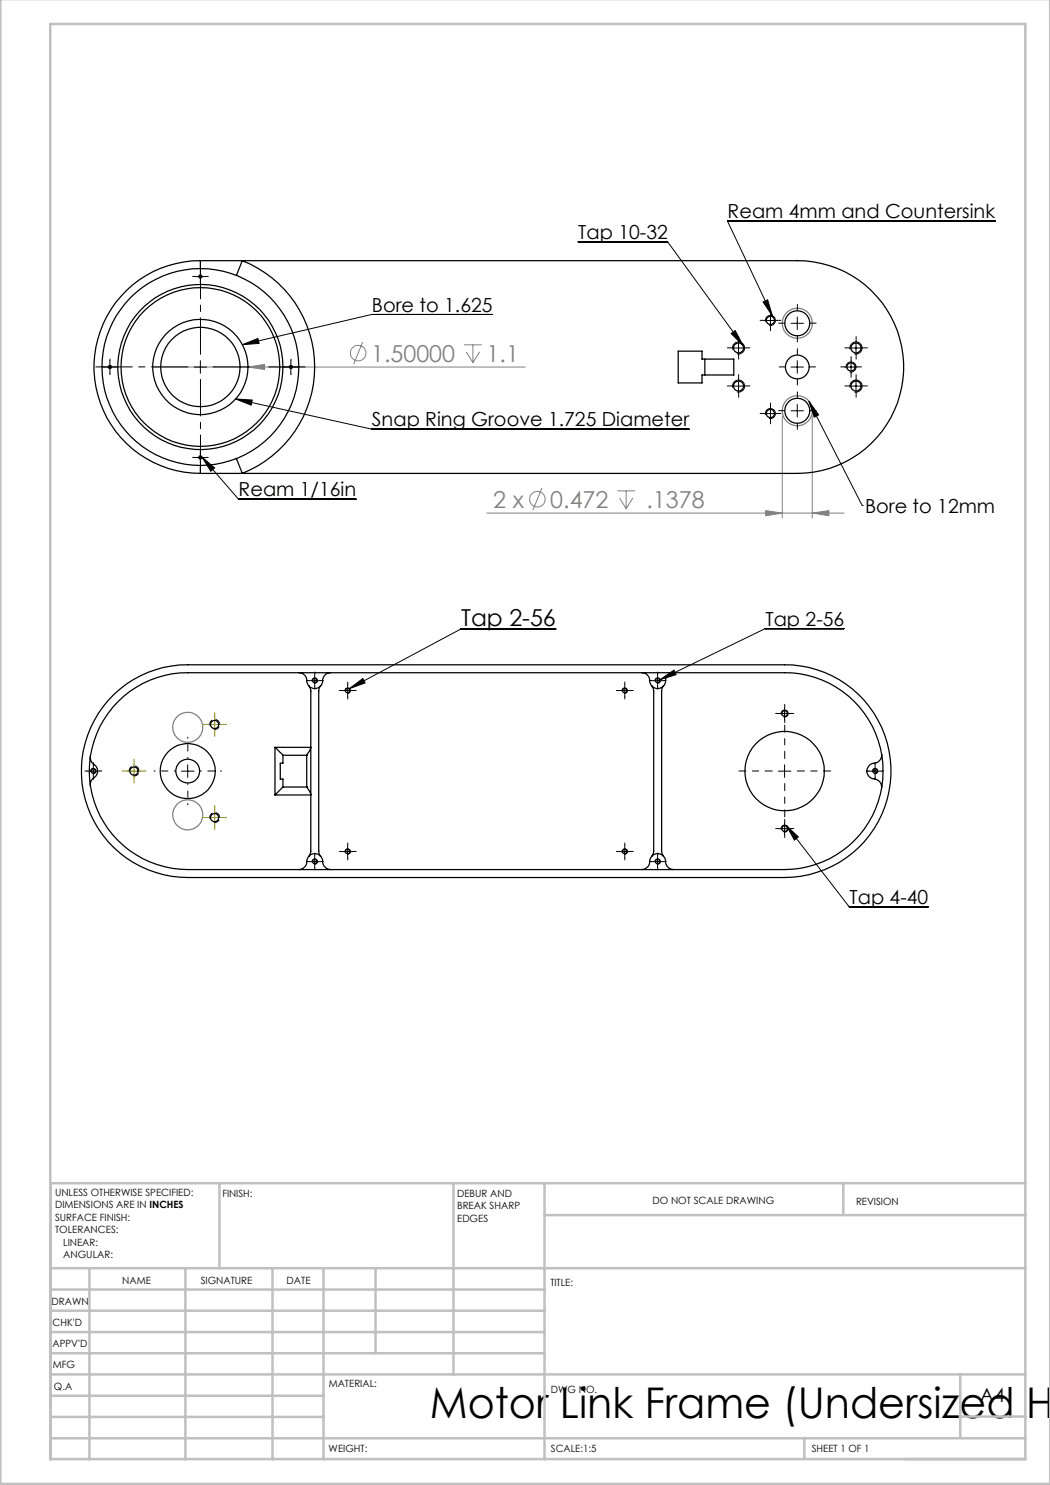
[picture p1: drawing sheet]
<svg xmlns="http://www.w3.org/2000/svg" width="210mm" height="297mm" viewBox="0 0 210 297" stroke-linecap="round" stroke-linejoin="round" font-family="sans-serif">
<g fill="none" stroke="#808080" stroke-width=".2">
<path d="M30.6 73.4h74.5M49.6 73.4l3.3-.5v1zM72.5 68.4l-1.8 4.4M92.8 69h3.5M93.2 70.4l1.4 2.1M94.6 69v3.5M95.9 70.4l-1.3 2.1M108.4 97.6l-1.8 4.5M123.5 98.2h3.5M123.9 99.6l1.3 2.1M125.2 98.2v3.5M126.6 99.6l-1.4 2.1"/>
<path d="M156.5 83.1v20.5M162.5 83.1v20.5M97.4 102.6h71.4M153.1 102.1l3.4 .5-3.4 .5zM162.5 102.6l3.3-.5v1z"/>
<circle cx="71.6" cy="70.6" r="1.55"/>
<circle cx="107.5" cy="99.8" r="1.56"/>
</g>
<g fill="none" stroke="#808080" stroke-width=".25">
<circle cx="159.4" cy="64.6" r="3"/>
<circle cx="159.4" cy="82.1" r="3"/>
<circle cx="37.5" cy="145.5" r="3"/>
<circle cx="37.5" cy="163" r="3"/>
</g>
<g fill="none" stroke="#000" stroke-width=".2">
<path d="M38.8 55.3h2.5M40.1 54v2.5M115.6 48.4h17.9l15.1 20.7M199 44.2h-53.5l9 19M20.7 73.4h2.5M22 72.1v2.5M38.8 73.4h2.5M40.1 72.1v2.5M47.1 79.8l27.2 6h63.5M47.1 79.8l3.3 .2-.2 1zM48.5 68.9l3.1-1.2 .2 1zM56.9 73.4h2.5"/>
<path d="M58.2 72.1v2.5M98.5 62.9h-24.2l-25.8 6M146.2 66.7l.8-.6 1.6 3zM146.5 77.2h2.4M146.5 69.6h2.4M146.5 77.5a1.2 1.2 0 0 1 1.1-1.5 1.2 1.2 0 0 1 1.3 1.3 1.2 1.2 0 0 1-1.5 1.1M146.5 69.9a1.2 1.2 0 0 1 1.1-1.5 1.2 1.2 0 0 1 1.3 1.3 1.2 1.2 0 0 1-1.5 1.1M147.7 68.3v2.5M147.7 75.9v2.6M152.6 60.4l.9-.4 1 3.2zM152.8 64.1h2.5M153.1 64.3a1 1 0 0 1 .9-1.2 1 1 0 0 1 1.1 1.1 1 1 0 0 1-1.3 .8"/>
<path d="M154.1 62.8v2.5M158.2 73.4h2.5M158.2 64.7h2.5M159.5 63.4v2.5M159.5 72.1v2.5M168.9 73.4h2.5M169.2 73.7a1 1 0 0 1 .9-1.3 1 1 0 0 1 1.1 1.1 1 1 0 0 1-1.3 .9M170 77.2h2.4M170 69.6h2.4M170 69.9a1.2 1.2 0 0 1 1.1-1.5 1.2 1.2 0 0 1 1.3 1.3 1.2 1.2 0 0 1-1.5 1.1M170 77.5a1.2 1.2 0 0 1 1.1-1.5 1.2 1.2 0 0 1 1.3 1.3 1.2 1.2 0 0 1-1.5 1.1M170.2 72.1v2.5"/>
<path d="M171.2 68.3v2.5M171.2 75.9v2.6M38.8 91.5h2.5M40.1 90.2v2.5M40.4 91.4l2.5 2.2-.7 .7zM40.4 91.4l7.3 8.4h23.5M152.8 82.7h2.5M153.1 83a1 1 0 0 1 .9-1.3 1 1 0 0 1 1.1 1.1 1 1 0 0 1-1.3 .9M154.1 81.5v2.5M158.2 82.2h2.5M159.5 80.9v2.5M161.8 80.3l10.6 20.8"/>
<path d="M161.8 80.3l1.9 2.7-.9 .4zM172.4 101.1h.1M61.7 136.1h2.5M62.4 136.3a.55 .55 0 0 1 .5-.7 .55 .55 0 0 1 .6 .6 .55 .55 0 0 1-.7 .5M62.9 134.9v2.5M68.3 138.1h2.5M69 138.3a.55 .55 0 0 1 .5-.7 .55 .55 0 0 1 .6 .6 .55 .55 0 0 1-.7 .4M69.5 136.9v2.5M69.9 137.7l2.7-2 .4 .9zM111.2 125.8h-19l-22.3 11.9M123.7 138.1h2.5M124.4 138.3a.55 .55 0 0 1 .5-.7 .55 .55 0 0 1 .6 .6 .55 .55 0 0 1-.7 .4"/>
<path d="M125 136.9v2.5M130.3 136.1h2.5M131 136.3a.55 .55 0 0 1 .5-.7 .55 .55 0 0 1 .6 .6 .55 .55 0 0 1-.7 .5M131.5 134.9v2.5M132 135.9l2.8-1.9 .4 .9zM168.8 125.7h-15.8l-21 10.2M17.4 154.2h2.5M18.1 154.4a.55 .55 0 0 1 .5-.7 .55 .55 0 0 1 .6 .6 .55 .55 0 0 1-.7 .5M18.7 153v2.5M36.3 154.2h2.5M37.5 153v2.5M155.7 154.2h2.5"/>
<path d="M155.7 142.7h2.5M156.2 142.9a.71 .71 0 0 1 .7-.9 .71 .71 0 0 1 .7 .8 .71 .71 0 0 1-.9 .6M156.9 141.5v2.5M156.9 153v2.5M173.8 154.2h2.5M174.5 154.4a.55 .55 0 0 1 .5-.7 .55 .55 0 0 1 .6 .6 .55 .55 0 0 1-.7 .5M175 153v2.5M61.7 172.3h2.5M62.4 172.5a.55 .55 0 0 1 .5-.7 .55 .55 0 0 1 .6 .6 .55 .55 0 0 1-.7 .5M62.9 171.1v2.5M68.3 170.3h2.5M69 170.5a.55 .55 0 0 1 .5-.7 .55 .55 0 0 1 .6 .6 .55 .55 0 0 1-.7 .4"/>
<path d="M69.5 169v2.6M123.7 170.3h2.5M124.4 170.5a.55 .55 0 0 1 .5-.7 .55 .55 0 0 1 .6 .6 .55 .55 0 0 1-.7 .4M125 169v2.6M130.3 172.3h2.5M131 172.5a.55 .55 0 0 1 .5-.7 .55 .55 0 0 1 .6 .6 .55 .55 0 0 1-.7 .5M131.5 171.1v2.5M155.7 165.7h2.5M156.2 165.9a.71 .71 0 0 1 .7-.9 .71 .71 0 0 1 .7 .8 .71 .71 0 0 1-.9 .6M156.9 164.5v2.5M157.3 165.1l2.4 2.3-.8 .6zM157.3 165.1l12.6 16.3h15.7"/>
</g>
<path d="M26.6 155.2a1 1 0 0 0 1.2-.9 1 1 0 0 0-1.1-1.1 1 1 0 0 0-.8 1.3M42.7 145.9a1 1 0 0 0 1.2-.9 1 1 0 0 0-1-1.1 1 1 0 0 0-.9 1.2M42.7 164.5a1 1 0 0 0 1.2-.9 1 1 0 0 0-1-1.1 1 1 0 0 0-.9 1.3" fill="none" stroke="#000" stroke-width=".2" stroke-dasharray="1.3 .6" stroke-dashoffset="-.1" stroke-linecap="butt"/>
<g fill="none" stroke="#c0c0c0" stroke-width=".5">
<path d="M.1 -.1v296.9h209.9v-296.9M10.1 4.8h195v287h-195zM43.9 236.6v17M90.7 236.6v38.3M108.9 236.6v55.3M168.7 236.6v6.3M205.1 236.6h-195v55.3M10.1 253.6h195M10.1 257.9h98.8M17.9 253.6v38.3M37.1 253.6v38.3M54.5 253.6v38.3"/>
<path d="M64.7 253.6v38.3M75.1 253.6v17M108.9 243h96.2M10.1 270.6h98.8M10.1 266.4h98.8M10.1 262.1h98.8M10.1 279.1h54.6M10.1 274.9h195M192.1 274.8v12.7M10.1 287.7h195M10.1 283.4h54.6M160.9 287.5v4.3"/>
<path d="M192.1 283.3h13"/>
</g>
<g fill="none" stroke="#000" stroke-width=".2" stroke-dasharray="15.2 1.3 1.3 1.3">
<path d="M38.8 55.3h-.3M40.1 54v-.3M40.1 56.5v.4M41.3 55.3h.4M20.7 73.4h-.3M22 72.1v-.3M22 74.6v.3M23.2 73.4h.4M56.9 73.4h-.3M58.2 72.1v-.3M58.2 74.6v.3M59.4 73.4h.4"/>
<path d="M146.5 77.2h-1M146.5 69.6h-1M147.7 75.9v-1M147.7 78.4v1.1M147.7 68.3v-1M147.7 70.8v1M149 77.2h1M149 69.6h1M152.8 64.1h-.8M154.1 62.8v-.8M154.1 65.3v.8M155.3 64.1h.9"/>
<path d="M157 73.4h-1.2M157 64.6h-1.3M159.5 70.9v-1.2M159.5 75.9v1.1M159.5 79.6v-1.2M159.5 62.1v-1.2M159.5 67.1v1.3M162 73.4h1.1M162 64.6h1.2M169 73.4h-.9M170 77.2h-1M170 69.6h-1"/>
<path d="M170.2 72.1v-.8M170.2 74.6v.9M171.2 75.9v-1M171.2 78.4v1.1M171.2 68.3v-1M171.2 70.8v1M171.5 73.4h.8M172.5 77.2h1M172.5 69.6h1M38.8 91.5h-.3M40.1 90.2v-.3M40.1 92.7v.3"/>
<path d="M41.3 91.5h.4M152.8 82.7h-.8M154.1 81.4v-.8M154.1 83.9v.9M155.3 82.7h.9M157 82.1h-1.3M159.5 84.6v1.3M162 82.1h1.2M61.7 136.1h-.4M63 134.9v-.5M63 137.4v.4M64.2 136.1h.5"/>
<path d="M68.3 138.1h-.4M69.6 136.9v-.5M69.6 139.4v.4M70.8 138.1h.4M123.7 138.1h-.4M125 136.9v-.5M125 139.4v.4M126.2 138.1h.5M130.3 136.1h-.4M131.5 134.9v-.5M131.5 137.4v.4M132.8 136.1h.4"/>
<path d="M17.4 154.2h-.4M18.7 152.9v-.4M18.7 155.4v.5M19.9 154.2h.5M155.7 142.7h-.6M156.9 141.4v-.5M156.9 143.9v.6M158.2 142.7h.6M173.8 154.2h-.5M175 152.9v-.4M175 155.4v.5M176.3 154.2h.4"/>
<path d="M61.7 172.3h-.4M63 171v-.4M63 173.5v.5M64.2 172.3h.5M68.3 170.3h-.4M69.6 169v-.4M69.6 171.5v.5M70.8 170.3h.4M123.7 170.3h-.4M125 169v-.4M125 171.5v.5M126.2 170.3h.5"/>
<path d="M130.3 172.3h-.4M131.5 171v-.4M131.5 173.5v.5M132.8 172.3h.4M155.7 165.7h-.6M156.9 164.5v-.6M156.9 167v.5M158.2 165.7h.6"/>
</g>
<path d="M37.6 73.4h-18.4M40.1 70.9v-18.5M40.1 75.9v18.4M42.6 73.4h18.4" fill="none" stroke="#000" stroke-width=".2" stroke-dasharray="15.2 1.3 1.3 1.3" stroke-dashoffset="7.9"/>
<path d="M35.1 154.2h-4.3M37.6 151.7v-4.3M37.6 156.7v4.2M40.1 154.2h4.2" fill="none" stroke="#000" stroke-width=".2" stroke-dasharray="15.2 1.3 1.3 1.3" stroke-dashoffset="15"/>
<path d="M154.4 154.2h-6.6M156.9 151.7v-6.7M156.9 156.7v6.7M159.4 154.2h6.7" fill="none" stroke="#000" stroke-width=".2" stroke-dasharray="15.2 1.3 1.3 1.3" stroke-dashoffset="13.8"/>
<path d="M25.6 154.2h-1.2M26.8 152.9v-1.1M26.8 155.4v1.2M28.1 154.2h1.1M41.7 144.9h-1.1M42.9 143.6v-1.1M42.9 146.1v1.2M44.2 144.9h1.1M41.7 163.5h-1.1M42.9 162.3v-1.2M42.9 164.8v1.1M44.2 163.5h1.1" fill="none" stroke="#808000" stroke-width=".2" stroke-dasharray="15.2 1.3 1.3 1.3"/>
<path d="M25.5 154.2h2.5M26.8 153v2.5M41.7 144.9h2.5M42.9 143.6v2.6M41.7 163.5h2.5M42.9 162.3v2.5" fill="none" stroke="#808000" stroke-width=".2"/>
<g fill="#808080">
<path d="M49.6 73.4l3.3-.5v1z"/>
<path d="M153.1 102.1l3.4 .5-3.4 .5zM162.5 102.6l3.3-.5v1z"/>
</g>
<g fill="#000">
<path d="M69.9 137.7l2.7-2 .4 .9z"/>
<path d="M161.8 80.3l1.9 2.7-.9 .4zM146.2 66.7l.8-.6 1.6 3zM48.5 68.9l3.1-1.2 .2 1zM47.1 79.8l3.3 .2-.2 1zM152.6 60.4l.9-.4 1 3.2zM40.4 91.4l2.5 2.2-.7 .7z"/>
<path d="M132 135.9l2.8-1.9 .4 .9zM157.3 165.1l2.4 2.3-.8 .6z"/>
</g>
<g fill="none" stroke="#000" stroke-width=".25">
<path d="M40.1 52.1v1.6M40.1 52.1a21.3 21.3 0 0 0-21.3 21.3 21.3 21.3 0 0 0 21.3 21.3M40.1 52.1h119.4a21.3 21.3 0 0 1 21.2 21.3 21.3 21.3 0 0 1-21.2 21.3h-119.4M47.3 55.1l1.1-3a22.9 22.9 0 0 1 14.5 21.3 22.9 22.9 0 0 1-14.5 21.3l-1.1-3M135.6 70.2h4.8v1.6h6.4v3.2h-6.4v1.6h-4.8zM141 71.8v3.2M40.1 93.1v1.6M22.8 138.9a21.1 21.1 0 0 1 14.7-5.9h119.4a21.3 21.3 0 0 1 21.3 21.2 21.3 21.3 0 0 1-21.3 21.3h-119.4a21.3 21.3 0 0 1-19.7-13.3 21.3 21.3 0 0 1 5-23.3zM59.8 134.5a1.65 1.65 0 0 1 1.6 1.9 1.62 1.62 0 0 0 1.9 1.3 1.62 1.62 0 0 0 1.3-1.9l.2-.5 .4-.5 .9-.3M61.8 137.2l.4 .9v32.3l-.4 .9M64.1 137.2l-.4 .9v32.3l.4 .9M128.3 134.5a1.65 1.65 0 0 1 1.7 1.9 1.62 1.62 0 0 0 1.8 1.3 1.62 1.62 0 0 0 1.3-1.9l.3-.5 .4-.5 .9-.3"/>
<path d="M130.4 137.2l.3 .9v32.3l-.3 .9M132.7 137.2l-.4 .9v32.3l.4 .9M18.1 151.3a2.08 2.08 0 0 0 1.1 2 1.75 1.75 0 0 1-.7 2.6l-.4 .8v.4M23.6 140.3a19.6 19.6 0 0 1 13.9-5.8h119.4a19.7 19.7 0 0 1 19.7 19.7 19.7 19.7 0 0 1-19.7 19.7h-119.4a19.7 19.7 0 0 1-18.1-12.2 19.7 19.7 0 0 1 4.2-21.4zM55 149.5h7.2l-.3 .7-.6 .8v6.4M55 149.5l1.6 1.6M55 149.5v9.5M56.6 151.1v1.5h-.5v3.2h.5v1.6M56.6 157.4l-1.6 1.6M56.6 151.1h4.7M56.6 157.4h4.7M61.3 157.4l.8 1.2 .1 .4h-7.2"/>
<path d="M61.3 157.4h.1M176.3 150.8a1.68 1.68 0 0 1-1.7 1.9 1.62 1.62 0 0 0-1.2 1.9 1.62 1.62 0 0 0 1.8 1.3l.6 .3a1.57 1.57 0 0 1 .5 1.5M59.8 173.9a1.71 1.71 0 0 0 1.6-1.9 1.62 1.62 0 0 1 1.9-1.3 1.62 1.62 0 0 1 1.3 1.9l.2 .6 .4 .4 .9 .3M128.3 173.9a1.71 1.71 0 0 0 1.7-1.9 1.62 1.62 0 0 1 1.8-1.3 1.62 1.62 0 0 1 1.3 1.9l.3 .6 .4 .4 .9 .3"/>
<circle cx="40.1" cy="55.3" r=".32"/>
<circle cx="22" cy="73.4" r=".32"/>
<circle cx="40.1" cy="73.4" r="9.5"/>
<circle cx="40.1" cy="73.4" r="16.5"/>
<circle cx="40.1" cy="73.4" r="7.9"/>
<circle cx="40.1" cy="73.4" r="15.9"/>
<circle cx="40.1" cy="73.4" r="19.7"/>
<circle cx="58.2" cy="73.4" r=".32"/>
<circle cx="147.7" cy="69.6" r="1"/>
<circle cx="147.7" cy="77.2" r="1"/>
<circle cx="154.1" cy="64.1" r=".82"/>
<circle cx="159.5" cy="64.6" r="2.5"/>
<circle cx="159.5" cy="73.4" r="2.39"/>
<circle cx="170.2" cy="73.4" r=".82"/>
<circle cx="171.2" cy="69.6" r="1"/>
<circle cx="171.2" cy="77.2" r="1"/>
<circle cx="40.1" cy="91.5" r=".32"/>
<circle cx="154.1" cy="82.7" r=".82"/>
<circle cx="159.5" cy="82.1" r="2.5"/>
<circle cx="63" cy="136.1" r=".44"/>
<circle cx="69.5" cy="138.1" r=".45"/>
<circle cx="124.9" cy="138.1" r=".43"/>
<circle cx="131.5" cy="136.1" r=".44"/>
<circle cx="18.7" cy="154.2" r=".43"/>
<circle cx="26.8" cy="154.2" r=".82"/>
<circle cx="37.5" cy="154.2" r="5.5"/>
<circle cx="37.6" cy="154.2" r="2.38"/>
<circle cx="42.9" cy="144.9" r=".82"/>
<circle cx="156.9" cy="154.2" r="7.9"/>
<circle cx="156.9" cy="142.7" r=".56"/>
<circle cx="175" cy="154.2" r=".44"/>
<circle cx="42.9" cy="163.5" r=".82"/>
<circle cx="63" cy="172.3" r=".44"/>
<circle cx="69.5" cy="170.3" r=".46"/>
<circle cx="124.9" cy="170.3" r=".44"/>
<circle cx="131.5" cy="172.3" r=".44"/>
<circle cx="156.9" cy="165.7" r=".56"/>
</g>
<text font-size="8.5" x="86" y="283.5">Motor Link Frame (Undersized Ho</text>
<g font-size="4.7" fill="#808080">
<text x="74.2" y="72.3">1.50000</text>
<text x="97.3" y="72.3">1.1</text>
<text x="98.7" y="101.5">2 x</text>
<text x="110.1" y="101.5">0.472</text>
<text x="129.3" y="101.5">.1378</text>
</g>
<text font-size="4.7" x="92.2" y="125.1">Tap 2-56</text>
<g font-size="3.9">
<text x="115.7" y="47.8">Tap 10-32</text>
<text x="145.5" y="43.6">Ream 4mm and Countersink</text>
<text x="74.4" y="62.3">Bore to 1.625</text>
<text x="74.4" y="85.2">Snap Ring Groove 1.725 Diameter</text>
<text x="47.7" y="99.2">Ream 1/16in</text>
<text x="173" y="102.6">Bore to 12mm</text>
<text x="153.1" y="125.1">Tap 2-56</text>
<text x="169.9" y="180.8">Tap 4-40</text>
<text x="196" y="280.4">A4</text>
</g>
<g font-size="2">
<text x="11" y="239.1">UNLESS OTHERWISE SPECIFIED:</text>
<text x="44.5" y="239.5">FINISH:</text>
<text x="91.4" y="239.4">DEBUR AND</text>
<text x="11" y="241.6">DIMENSIONS ARE IN INCHES</text>
<text x="11" y="244.1">SURFACE FINISH:</text>
<text x="91.4" y="241.9">BREAK SHARP</text>
<text x="91.4" y="244.4">EDGES</text>
<text x="130.5" y="240.8">DO NOT SCALE DRAWING</text>
<text x="171.2" y="241">REVISION</text>
<text x="11" y="246.6">TOLERANCES:</text>
<text x="12.6" y="249.1">LINEAR:</text>
<text x="12.6" y="251.6">ANGULAR:</text>
<text x="24.4" y="256.9">NAME</text>
<text x="40.1" y="256.8">SIGNATURE</text>
<text x="57.3" y="256.8">DATE</text>
<text x="110.1" y="257.1">TITLE:</text>
<text x="10.3" y="260.9">DRAWN</text>
<text x="10.5" y="269.3">APPV'D</text>
<text x="10.5" y="265.2">CHK'D</text>
<text x="10.6" y="273.6">MFG</text>
<text x="10.8" y="278">Q.A</text>
<text x="65.8" y="277.4">MATERIAL:</text>
<text x="110.2" y="278.5">DWG NO.</text>
<text x="65.7" y="290.4">WEIGHT:</text>
<text x="110.2" y="290.5">SCALE:1:5</text>
<text x="162.4" y="290.4">SHEET 1 OF 1</text>
</g>
</svg>
